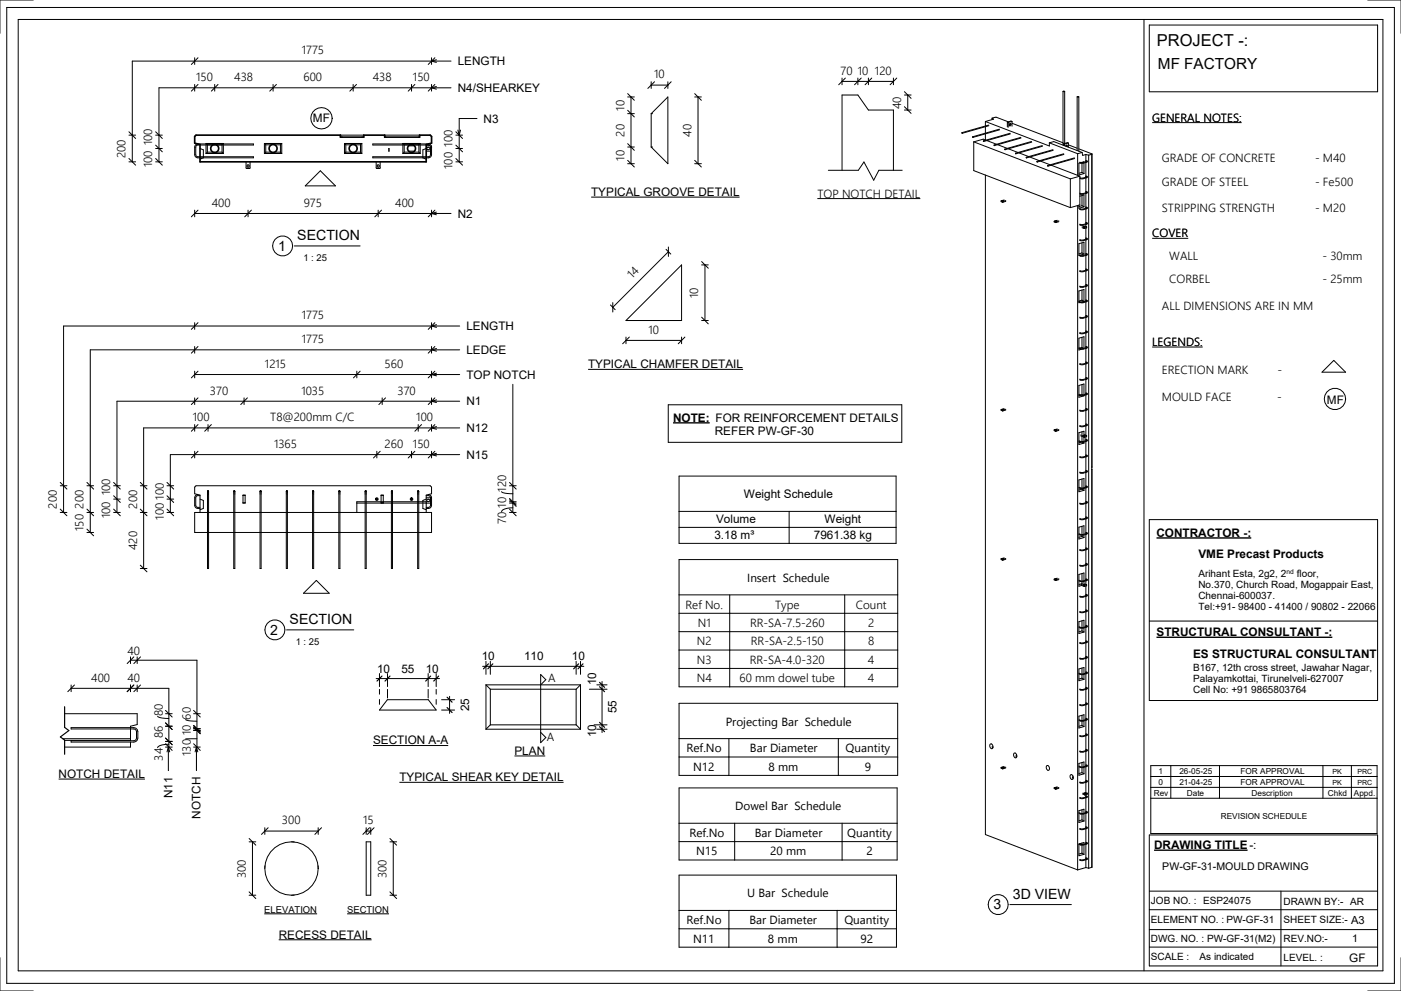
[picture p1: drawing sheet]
<svg xmlns="http://www.w3.org/2000/svg" width="420mm" height="297mm" viewBox="0 0 420 297" stroke-linecap="round" stroke-linejoin="round" font-family="sans-serif">
<g fill="none" stroke="#000" stroke-width=".3">
<path d="M2 2.2h416.1v292.6h-416.1zM5.5 5.8h409.2v285.3h-409.2zM10 0h-10v10M58.4 17.3v2M59.4 17.3l-2 2M129.4 17.3v2M130.4 17.3l-2 2M130.8 17.9l-1.5 .4 1.5 .4M135.2 18.3h-95.5v30.2M343 5.8v285.3M344.6 7.5h68.5v20h-68.5zM410.1 0h10v10"/>
<path d="M38.7 39.5l2 2M46.7 39.5l2 2M58.4 25.3v2M59.4 25.3l-2 2M64.4 25.3v2M65.4 25.3l-2 2M81.9 25.3v2M82.9 25.3l-2 2M105.9 25.3v2M106.9 25.3l-2 2M123.4 25.3v2M124.4 25.3l-2 2"/>
<path d="M129.4 25.3v2M130.4 25.3l-2 2M130.8 25.9l-1.5 .4 1.5 .4M135.2 26.3h-87.5v22.2M136.7 39.5l2 2M137.3 39l.4 1.5 .4-1.5M143 35.5h-5.3v13M188.2 34.1h2M188.2 33.1l2 2M188.2 28.1l2 2M188.2 29.1h2M189.2 29.1v20"/>
<path d="M195.3 24.5v2M195.3 34.1v10M195.3 34.1l5-5v20l-5-5M195.3 34.1h.4M195.3 25.5h5M196.3 24.5l-2.1 2M200.3 24.5v2M201.3 24.5l-2 2M208.3 29.1h2M208.3 28.1l2 2M209.3 29.1v20M252.5 23.4v2"/>
<path d="M252.5 24.4h15.4M253.5 23.4l-2 2M257.2 23.4v2M258.2 23.4l-2 2M260.4 23.4v2M261.4 23.4l-2 2M267.9 23.4v2M268.9 23.4l-2 2M271.2 28.5h2M271.2 33h2M271.2 27.5l2 2M271.2 32l2 2"/>
<path d="M272.2 28.5v4.5M295.5 36.4l19.1 7.4v-1M295.5 36.4v1.4M295.5 38v1.9M296.4 37.5l-7.9 2.3M296.5 37.7l-8 2.3M297.5 35.4l1.3-.2 3.5 1.3M297.5 35.4v.5M297.5 35.4l.4 .3-2.4 .7M299.7 38.7l-8 2.3M299.7 38.9l-8 2.3M302 36.7v1.4"/>
<path d="M302 36.7l.3 .1M302.1 36.6l-.1 .1M302.1 36.6l.3 .1M302.3 36.8v1.4M302.4 36.7l-.1 .1M302.8 37.1a.27 .27 0 0 1 .3 .1 .27 .27 0 0 1-.1 .4 .27 .27 0 0 1-.4-.1zM302.8 37l-.1 .6M302.9 40l-8 2.2M303.4 36.4v1.4M303.4 36.4l-1 .3M303.4 36.4l-1.3 .2M303.4 37l15.3 5.8"/>
<path d="M318.7 27.4v16.1M318.7 27.4h.5zM319.2 27.4v15.6M323 29v16.1M323 29h.5zM323.5 29v16.3M38.7 40.5h2M38.7 48.5h2M38.7 47.5l2 2M46.7 44.5h2M46.7 40.5h2M46.7 48.5h2"/>
<path d="M46.7 47.5l2 2M46.7 43.5l2 2M58.7 43.4l.6-.2h16.7v.3h-16.7l-.4 .2-.2 .4v2.4l.5 .5h16.8v.3h-16.9l-.6-.5-.1-.4v-2.3zM60 44.5l1 .4v2.4l-1 .4M61.8 43h5.2M61.8 43v3M61.8 46h5.2M61.8 43l.4 .4M62.2 43.4h1.7M62.2 43.4v2.2M62.2 45.6l-.4 .4M62.2 45.6h1.7"/>
<path d="M64.9 43.4h1.7M64.9 45.6h1.7M66.6 45.6l.4 .4M66.6 43.4v2.2M67 43v3M67 43l-.4 .4M73.8 48.5l.1 2h1l.1-2M79.3 43h5.2M79.3 46h5.2M79.3 43v3M79.3 43l.4 .4M79.7 43.4h1.7"/>
<path d="M79.7 45.6h1.7M79.7 43.4v2.2M79.7 45.6l-.4 .4M82.4 43.4h1.7M82.4 45.6h1.7M84.1 45.6l.4 .4M84.1 43.4v2.2M84.5 43v3M84.5 43l-.4 .4M96.1 51.2l4.5 4.5h-9.1zM102.1 40.5h7M102.1 41.1h.6"/>
<path d="M103.3 43h5.2M103.3 46h5.2M103.3 43v3M103.3 43l.4 .4M103.7 43.4h1.7M103.7 45.6h1.7M103.7 43.4v2.2M103.7 45.6l-.4 .4M106.4 43.4h1.7M106.4 45.6h1.7M108.1 45.6l.4 .4M108.1 43.4v2.2"/>
<path d="M108.4 41.1h.7M108.5 43v3M108.5 43l-.4 .4M112.8 48.5l.1 2h1l.1-2M115.3 40.5h10.5M115.3 41.1h.4M116.6 44.5v.8zM120.8 43h5.2M120.8 46h5.2M120.8 43v3M120.8 43l.4 .4M121.2 43.4h1.7"/>
<path d="M121.2 43.4v2.2M121.2 45.6l-.4 .4M121.2 45.6h1.7M122.5 45.3h1.8M122.5 43.7h1.8M123.9 43.4h1.7M123.9 45.6h1.7M125.4 41.1h.4M125.6 45.6l.4 .4M125.6 43.4v2.2M126 43v3M126 43l-.4 .4"/>
<path d="M127.8 44.5l-1 .4v2.4l1 .4M127.8 45.3h1.3M127.8 43.7h1.1M129.3 43.8l.1 2.8-.7 .7h-16.9v-.3h16.6l.5-.2 .2-.4v-2.5l-.5-.4h-16.8v-.3h16.6l.7 .2 .3 .7M136.7 44.5h2M136.7 40.5h2M136.7 43.5l2 2M136.7 47.5l2 2M136.7 48.5h2M177.2 59.1h44.6M188.2 44.1h2M188.2 48.1l2 2"/>
<path d="M188.2 49.1h2M188.2 43.1l2 2M195.3 44.1h.4M208.3 49.1h2M208.3 48.1l2 2M245.1 59.5h30.8M248.4 51.1h9l1.6-2.5 3 5.4 1.5-2.9h7M252.5 51.1v-22.6h4.7l3.2 4.5h7.5v18.1M292 42.5l28.9 11.1M292 42.5v8.6l28.9 11.1M295.5 40.1v1.9M295.5 52.5v197.7l27.6 10.6"/>
<path d="M295.6 42l-.8-.3-2.8 .8M295.9 42.1l2.9 1.2M299.1 43.4l2.9 1.1M301.1 59.9l-.9 .3M302.3 44.6l2.9 1.1M302.9 40.1l-8 2.3M305.6 45.8l2.9 1.1M306.1 41.2l-8 2.3M306.1 41.4l-8 2.3M308.8 47.1l2.9 1.1M309.3 42.4l-8 2.3M309.4 42.6l-8 2.3"/>
<path d="M312 48.3l2.9 1.1M312.5 43.6l-8 2.3M312.6 43.8l-8 2.3M314.6 42.8l8.5 3.3M314.6 42.8l1.4-.4 8.5 3.3M315.2 49.5l8.6 3.3M315.7 44.9l-8 2.3M315.8 45.1l-8 2.2M318.9 43.2v.4M318.9 43.2l.3 .1M318.9 46.1l-8 2.3M319 43.1l-.1 .1"/>
<path d="M319 43.1l.2 .1M319 46.3l-8 2.3M319.2 43.3v.4M319.2 43.2v.1M319.5 43.8l.4-.3 .1 .5M319.7 43.5v.4M320.3 42.9l-1.3 .2M320.3 42.9v1.2M320.3 42.9l-1.1 .3M320.3 43.4l2.7 1M320.9 53.6v8.6M322.2 47.3l-8 2.3"/>
<path d="M322.2 47.5l-8 2.3M323.1 46.1v6.5M323.5 44.6l3.9 1.5M323.8 48.8l-.3 .1v3.6l1.5-.5M323.8 58.8l1.2-.3v3.5M323.8 52.8v8.6l-2.9 .8M323.8 52.8l-2.9 .8M324.4 48.7v.1M324.4 49v2.7M324.4 58.6v3.1M324.4 51.7l.6 .3M324.4 51.7l-.9 .3"/>
<path d="M324.5 45.7l-1.4 .4M324.5 45.7l.1 .9 1-.3M325 48.7v-.2l-.9 .2M325 48.9v3.1M325.5 48.3l.3 .1M325.5 52.9l.3 .1M325.5 57.6l.3 .1M325.6 46.3v1.8l.5 .4-1.5 .5-.9-.2M325.6 48.7v4l.5 .4-1.5 .5-.8-.1M325.6 53.4v4l.5 .4-1.5 .5-.8-.2M325.6 58v4l.5 .4-1.5 .5-.9-.2M325.6 46.3l.8 .2"/>
<path d="M325.6 48.3v.2M325.6 53v.1M325.6 57.6v.2M325.8 48.4l-1.3 .4-.7-.2M325.8 53.1l-1.3 .3-.7-.1M325.8 57.7l-1.3 .4-.7-.2M325.8 48.4h.1M325.8 53h.1M325.8 57.7h.1M326.4 46.5v213.8M327.4 46.2v213.8M327.4 46.2l-1 .3"/>
<path d="M327.4 46.1v94.1M327.4 46.1v.1M58.4 63v2M59.4 63l-2 2M74.4 63v2M75.4 63l-2 2M113.4 63v2M114.4 63l-2 2M129.4 63v2M130.4 63l-2 2M130.8 63.6l-1.5 .4 1.5 .4M135.2 64h-76.8"/>
<path d="M199.7 74.8l1.4 1.4M200.4 75.5l-16.7 16.6M200.4 74v2.9M204.4 79.4v16.7h-16.7zM210.4 78.4l2 2M210.4 79.4h2M211.4 79.4v16.7M300.2 60.2v.3l.4 .1M300.2 60.2l.4 .2M300.5 60.2h.5zM300.6 60.4v.2M300.7 60.6h-.1"/>
<path d="M300.7 60.4h-.1M300.7 60.4v.2M301.6 60.4l-.9 .2M301.6 60.1l-.9 .3M316.1 66.3v.3l.4 .1M316.1 66.3l.4 .2M316.4 66.3h.5zM316.5 66.5v.2M316.6 66.7h-.1M316.6 66.5h-.1M316.6 66.5v.2M317 66l-.9 .3"/>
<path d="M317.5 66.5l-.9 .2M317.5 66.2l-.9 .3M323.1 61.6v199.2M323.5 61.5v.9l1.5-.4M324.4 72.8v3M324.4 61.7l.6 .3M324.4 61.7l-.9 .2M324.4 75.8l.6 .4M324.4 75.8l-.9 .3M324.4 68.3l.6 .2M324.4 68l.6 .2M324.8 67.9l.5 .1z"/>
<path d="M325 76.2v-3.6l-1.5 .5v3.5l.2-.1M325 76.2l-1.2 .3M325 68.2v.3M325 68.5h.1M325 68.2h.1M325.1 68.2v.3M325.2 67.8l.6 .2M325.2 67.9h.1M325.5 62.2l.3 .1M325.5 66.9l.3 .1M325.5 71.5l.3 .1M325.5 76.2l.3 .1"/>
<path d="M325.6 76l.4 .2-.1 .3-1.3 .3-.9-.1M325.6 62.6v4.1l.5 .4-1.5 .5-.9-.2M325.6 68.4v2.9l.5 .4-1.5 .5-.9-.2M325.6 62.2v.2M325.6 66.9v.2M325.6 67.3v.6M325.6 71.5v.2M325.6 72v4M325.6 76.2v.2M325.6 76.6v4.1M325.8 62.4l-1.3 .3-.7-.1M325.8 67l-1.3 .4-.7-.2"/>
<path d="M325.8 71.7l-1.3 .3-.7-.2M325.8 76.3l-1.3 .4-.8-.2M325.8 62.3h.1M325.8 67h.1M325.8 71.6h.1M325.8 76.3h.1M325.8 68v.3l-.7 .2M325.8 68l-.7 .2M58.4 96.7v2M59.4 96.7l-2 2M129.4 96.7v2M130.4 96.7l-2 2"/>
<path d="M130.9 97.3l-1.5 .4 1.5 .4M137.8 97.7h-118.7v55.9M183 91.4l.7 .7M183.7 90.7v2.8M183.7 92.1l.7 .7M210.4 96.1h2M210.4 95.1l2 2M324.4 87v3M324.4 90l.6 .3M324.4 90l-.9 .3M325 90.3v-3.5l-1.5 .4v3.6l.3-.1M325 90.3l-.8 .3"/>
<path d="M325.5 80.8l.3 .1M325.5 85.4l.3 .2M325.5 90.1l.3 .1M325.5 94.7l.3 .2M325.5 99.4l.3 .1M325.6 80.6l.4 .2-.1 .3-1.3 .4-.9-.2M325.6 85.3l.4 .2-.1 .3-1.3 .3-.9-.1M325.6 89.9l.4 .2-.1 .3-1.3 .4-1.1-.3M325.6 94.6l.4 .2-.1 .2-1.3 .4-.9-.1M325.6 99.2l.4 .2-.1 .3-1.3 .4-.9-.2M325.6 80.8v.2M325.6 81.2v4.1"/>
<path d="M325.6 85.5v.2M325.6 85.9v4M325.6 90.1v.2M325.6 90.5v4.1M325.6 94.8v.2M325.6 95.2v4M325.6 99.4v.2M325.6 99.8v4.1M325.8 81l-1.3 .3-.7-.2M325.8 85.6l-1.3 .3-.7-.1M325.8 80.9h.1M325.8 85.6h.1"/>
<path d="M325.9 85.6h-.1M325.9 90.2l-1.4 .4-1-.3M325.9 94.9l-1.4 .3-.7-.1M325.9 99.5l-1.4 .4-.7-.2M58.4 103.9v2M58.4 111.3v2M58.4 119.3v2M58.4 112.3h79.4M59.4 103.9l-2 2M59.4 119.3l-2 2M59.4 111.3l-2 2M73.2 119.3v2"/>
<path d="M74.2 119.3l-2 2M107 111.3v2M108 111.3l-2 2M114.6 119.3v2M115.6 119.3l-2 2M129.4 103.9v2M129.4 111.3v2M129.4 119.3v2M130.4 103.9l-2 2M130.4 119.3l-2 2M130.4 111.3l-2 2M130.9 104.5l-1.5 .4 1.5 .4"/>
<path d="M130.9 111.9l-1.5 .4 1.5 .4M130.9 119.9l-1.5 .4 1.5 .4M137.8 104.9h-110.7v54.7M153.8 115.2v38.4M176.3 110.7h46.5M187.7 102.1h16.7M187.7 101.1v2M188.7 101.1l-2 2M204.4 101.1v2M205.4 101.1l-2 2M323.5 118.2l.6 .2M323.8 118.5l-.3 .1"/>
<path d="M324.4 101.1v3.1M324.4 115.3v3M324.4 104.2l.5 .2M324.4 104.2l-.7 .2M324.4 118.3l.2 .1M324.4 118.3l-.3 .1M324.9 118.6l.1 .1M325 104.4v-3.4l-1.5 .4v3.5l.8-.2M325 118.3v-3.2l-1.5 .5v3.5l1.5-.4M325 118.5v.2M325.5 104l.3 .2M325.5 108.7l.3 .1"/>
<path d="M325.5 113.3l.3 .2M325.5 118l.3 .1M325.6 103.8l.4 .2-.1 .3-1.3 .4-1.1-.2M325.6 108.5l.4 .2-.1 .3-1.3 .4-.9-.2M325.6 109.1v4l.5 .4-1.5 .5-.9-.2M325.6 113.7v4.1l.5 .4-1.5 .5-1.1-.3M325.6 104.1v.1M325.6 104.5v4M325.6 108.7v.2M325.6 113.3v.2M325.6 118v.2M325.6 118.4v4.1"/>
<path d="M325.9 104.1l-1.4 .4-1-.2M325.9 108.8l-1.4 .4-.7-.2M325.9 113.4l-1.4 .4-.7-.1M325.9 118.1l-1.8 .3M399.9 108l3.6 3.6h-7.1zM58.4 127.3v2M58.4 135.3v2M59.4 127.3l-2 2M59.4 135.3l-2 2M62.4 127.3v2M63.4 127.3l-2 2M113 135.3v2"/>
<path d="M114 135.3l-2 2M123.4 135.3v2M124.4 135.3l-2 2M125.4 127.3v2M126.4 127.3l-2 2M129.4 127.3v2M129.4 135.3v2M130.4 127.3l-2 2M130.4 135.3l-2 2M130.9 127.9l-1.5 .4 1.5 .4M130.9 135.9l-1.5 .4 1.5 .4M137.8 120.3h-102.7v33.3"/>
<path d="M137.8 128.3h-94.7v42.1M137.8 136.3h-86.7v17.3M200.4 121.4h70v11.2h-70zM300.2 122.8v.2l.4 .2M300.2 122.8l.4 .1M300.2 122.7v.1M300.5 122.8h.5zM300.6 122.9v.3M300.7 122.9v.3M300.7 123.2h-.1M300.7 122.9h-.1M301.1 122.5l-.9 .2"/>
<path d="M301.6 122.9l-.9 .3M301.6 122.7l-.9 .2M316.1 128.9v.2l.4 .2M316.1 128.9l.4 .1M316.4 128.9h.5zM316.5 129v.3M316.6 129v.3M316.6 129.3h-.1M316.6 129h-.1M317 128.6l-.9 .3M317.5 129l-.9 .3M317.5 128.8l-.9 .2"/>
<path d="M324 130.7l1.1 .4M324 130.4l1 .4M324.1 132.6l-.6 .2M324.4 129.5v.8M324.4 130.8v1.6M324.6 132.6l.4 .2M324.8 130.5h.5zM325 130.4v-1.1l-1.5 .4v3.6l1.5-.5M325 132.5v.3M325 130.8v1.5M325 130.8h.1M325.1 130.8v.3"/>
<path d="M325.2 130.3l.6 .3M325.2 130.5h.1M325.5 127.3l.4 .1-1.4 .4-.7-.2M325.5 131.9l.4 .1-1.4 .4-1-.3M325.5 136.5l.4 .2-1.4 .3-.7-.1M325.5 122.6l.3 .1M325.6 136.4l.4 .2-.1 .3-1.3 .3-.9-.1M325.6 122.4l.4 .2-.1 .3-1.3 .4-.9-.2M325.6 131.7l.4 .2-.1 .3-1.3 .4-1.1-.3M325.6 122.6v.2M325.6 123v4.1M325.6 127.3v.2"/>
<path d="M325.6 127.7v2.8M325.6 130.9v.9M325.6 131.9v.2M325.6 132.3v4.1M325.6 136.6v.2M325.6 137v4M325.6 127.1l.4 .2-.1 .3-1.3 .3-.9-.1M325.8 130.6h.1M325.8 130.6v.3l-.7 .2M325.8 130.6l-.7 .2M325.9 122.7l-1.4 .4-.7-.2M18.1 145.6h2"/>
<path d="M18.1 153.6h2M18.1 144.6l2 2M18.1 152.6l2 2M26.1 159.6h2M26.1 145.6h2M26.1 153.6h2M26.1 152.6l2 2M26.1 144.6l2 2M26.1 158.6l2 2M34.1 145.6h2M34.1 153.6h2M34.1 152.6l2 2"/>
<path d="M34.1 144.6l2 2M34.1 148.6l2 2M34.1 149.6h2M42.1 145.6h2M42.1 153.6h2M42.1 144.6l2 2M42.1 152.6l2 2M50.1 145.6h2M50.1 153.6h2M50.1 149.6h2M50.1 152.6l2 2M50.1 144.6l2 2"/>
<path d="M50.1 148.6l2 2M58.4 153.6h71v6h-71zM59.3 148.3l-.6 .3-.3 .4v2.7l.5 .6 1.1 .1M60 148.6l-1 .1-.3 .5 .1 2.6 .4 .3h.8M60 149.6l1 .4v2.4l-1 .4M60 153.6v-5.2l-1.6-.4v-2l.4-.4h70.2l.4 .4v2l-1.6 .4v5.2M62.2 147.3v23.1h.3v-23.1M62.2 147.3h.1M62.3 147.2l-.1 .1M62.4 147.1v.1M62.4 147.1l-.1 .1M62.4 147.2h.1"/>
<path d="M62.5 147.2h.1M62.5 147.2v.1M62.5 147.3h.1M70.1 147.3v23.1h.3v-23.1M70.1 147.3h.1M70.2 147.2l-.1 .1M70.3 147.1v.1M70.3 147.1l-.1 .1M70.3 147.2h.1M70.4 147.2h.1M70.4 147.2v.1M70.4 147.3h.1"/>
<path d="M72.9 148.4h.6v2.4h-.6zM72.9 148.5h.6M72.9 150.7h.6M78 147.3v23.1h.3v-23.1M78 147.3h.1M78.1 147.2l-.1 .1M78.1 147.1l.1 .1M78.1 147.1v.1M78.2 147.2h.1M78.3 147.2v.1M78.3 147.3h.1M85.9 147.3h-.1"/>
<path d="M85.9 147.2v.1M85.9 147.2h.1M86 147.2h-.1M86 147.1v.1M86 147.2h.1M86.1 147.2h.1M86.1 147.2l.1 23.2h-.4v-23.1M93.7 147.3v23.1h.3v-23.1M93.7 147.3h.1M93.7 147.2v.1M93.8 147.2h-.1M93.8 147.2h.1"/>
<path d="M93.9 147.1l.1 .1M93.9 147.1l-.1 .1M94 147.2h.1M94 147.2v.1M94 147.3h.1M101.6 147.3v23.1h.3v-23.1M101.6 147.3h.1M101.6 147.2v.1M101.6 147.2h.1M101.8 147.1v.1M101.8 147.1l-.2 .1M101.8 147.2h.1"/>
<path d="M101.9 147.2h.1M101.9 147.2v.1M101.9 147.3h.1M107 150.8h22.1M109.5 147.3v23.1h.3v-23.1M109.5 147.3h.1M109.5 147.2v.1M109.5 147.2h.1M109.6 147.2h-.1M109.6 147.2h.1M109.6 147.1l.1 .1M109.6 147.1v.1"/>
<path d="M109.7 147.2l.1 .1M109.8 147.3h.1M114.3 150.8v-2.4h.6v2.4M114.3 148.5h.6M114.3 150.7h.6M117.4 147.3v23.1h.3v-23.1M117.4 147.3h.1M117.4 147.2v.1M117.4 147.2h.1M117.5 147.2h-.1M117.5 147.1l.1 .1M117.5 147.1v.1"/>
<path d="M117.6 147.2l.1 .1M117.7 147.3h.1M125.2 147.3v23.1h.4v-23.1M125.2 147.3h.1M125.3 147.2l-.1 .1M125.3 147.2h.1M125.4 147.2h-.1M125.4 147.1v.1M125.4 147.2l.1 .1M125.5 147.3h.1M127.8 148.6l1 .1 .3 .5M127.8 149.6l-1 .4v2.4l1 .4"/>
<path d="M127.8 150.4h-20.8v3.2M127.8 149.2h1.3M128.4 148.3l.7 .3 .3 .4v2.7l-.5 .6-1.1 .1M129.1 149.2l-.1 2.6-.4 .3h-.8M150.4 147.4l1 .4 2.4 .2M152.8 150.4h2M152.8 145.6h2M152.8 153.6h2M152.8 150.8h2M152.8 149.4l2 2M152.8 144.6l2 2M152.8 149.8l2 2"/>
<path d="M152.8 152.6l2 2M153.8 152.2l-1.7 .2a1.8 1.8 0 0 0-1.7 1M324.4 143.6v2.7M324.4 146.5v.2M324.4 157.8v2.5M324.4 146.7l.6 .3M324.4 146.7l-.9 .2M325 146.2v-2.7l-1.5 .4v3.5l1.5-.4M325 146.4v.6M325.5 141.2l.4 .1-1.4 .4-.7-.2M325.5 145.8l.4 .2-1.4 .3-1-.2M325.5 150.5l.4 .1-1.4 .4-.7-.2"/>
<path d="M325.5 155.1l.4 .1-1.4 .4-.7-.1M325.5 159.8l.4 .1-1.4 .4-1-.3M325.6 145.6l.4 .3-.1 .2-1.3 .4-1.1-.2M325.6 141l.4 .2-.1 .3-1.3 .4-.9-.2M325.6 150.3l.4 .2-.1 .3-1.3 .4-.9-.2M325.6 150.9v4l.5 .4-1.5 .5-.9-.2M325.6 155.6v4l.5 .4-1.5 .5-1.1-.3M325.6 141.2v.2M325.6 141.6v4.1M325.6 145.9v.2M325.6 146.3v4M325.6 150.5v.2"/>
<path d="M325.6 155.2v.1M325.6 159.8v.2M327.4 140.7v119.3M344.6 155.8h68.5v54.2h-68.5zM42.1 170.4h2M42.1 169.4l2 2M91 177.9l3.9-3.9 3.8 3.9zM300.2 167.5v.3l.4 .1M300.2 167.5l.4 .2M300.5 167.5h.5zM300.6 167.7v.2M300.7 167.7v.2"/>
<path d="M300.7 167.9h-.1M300.7 167.7h-.1M301.1 167.2l-.9 .3M301.6 167.7l-.9 .2M301.6 167.4l-.9 .3M316.1 173.6v.3l.4 .1M316.1 173.6l.4 .2M316.4 173.6h.5zM316.5 173.8v.2M316.6 173.8v.2M316.6 174h-.1M316.6 173.8h-.1"/>
<path d="M317 173.3l-.9 .3M317.5 173.8l-.9 .2M317.5 173.5l-.9 .3M324.1 175.2l.9 .3M324.4 160.5v.3M324.4 172v2.2M324.4 174.4v.6M324.4 160.8l.6 .4M324.4 160.8l-.9 .3M324.4 175h.1M324.4 175l-.9 .2M324.4 175.6l.6 .2"/>
<path d="M324.8 175.2l.5 .1zM325 160.2v-2.6l-1.5 .4v3.6l1.5-.4M325 174.1v-2.3l-1.5 .4v3.6l.9-.3M325 160.4v.8M325 174.3v.8M325 175.5v.3M325 175.8h.1M325 175.5h.1M325.1 175.5v.3M325.2 175.1l.6 .2M325.5 164.4l.4 .1-1.4 .4-.7-.1M325.5 169.1l.4 .1-1.4 .4-.7-.2"/>
<path d="M325.5 173.7l.4 .1-1.4 .4-1-.3M325.5 178.4l.4 .1-1.4 .4-.7-.2M325.6 160.2v4l.5 .4-1.5 .5-.9-.2M325.6 164.8v4.1l.5 .4-1.5 .5-.9-.2M325.6 169.5v4l.5 .4-1.5 .5-1.1-.2M325.6 175.7v2.5l.5 .3-1.5 .5-.9-.1M325.6 178.8v4l.5 .4-1.5 .5-.9-.2M325.6 164.4v.2M325.6 169.1v.2M325.6 173.7v.2M325.6 174.1v1.1M325.6 178.4v.2"/>
<path d="M325.8 175.3v.3l-.7 .2M325.8 175.3l-.7 .2M39.1 197.9h19.9v26.1M39.1 196.9v2M40.1 196.9l-2 2M41.1 196.9v2M42.1 196.9l-2 2M324.4 186.1v2M324.4 188.3v.8M324.4 189.1l.6 .4M324.4 189.1l-.9 .3M325 188v-2.1l-1.5 .5v3.5l1.5-.4"/>
<path d="M325 188.2v1.3M325.5 183l.4 .1-1.4 .4-.7-.2M325.5 187.7l.4 .1-1.4 .3-1-.2M325.5 192.3l.3 .1M325.5 196.9l.3 .2M325.6 183.4v4.1l.5 .3-1.5 .5-1.1-.2M325.6 188.1v4l.5 .4-1.5 .5-.9-.2M325.6 192.7v4.1l.5 .3-1.5 .5-.9-.1M325.6 197.4v4l.5 .4-1.5 .5-1.1-.3M325.6 183v.2M325.6 187.7v.2M325.6 192.3v.2"/>
<path d="M325.6 197v.2M325.8 192.5l-1.3 .3-.7-.2M325.8 197.1l-1.3 .3-.7-.1M325.8 192.4h.1M325.8 197.1h.1M344.6 186.2h68.5M19.4 214h21.7v3.2l-2 .5v4.4M21.3 218.1h18.8l.6 .2 .5 .4 .1 2.6-.1 .6-.5 .4-.6 .2h-18.8v-.4h18.8l.7-.4 .1-.4-.1-2.4-.7-.4h-18.8zM21.3 206.4h29.3v17.6M21.3 205.4v2M22.3 205.4l-2 2M39.1 205.4v2"/>
<path d="M40.1 205.4l-2 2M41.1 205.4v2M42.1 205.4l-2 2M47.2 214.7a2.97 2.97 0 0 0 2.4 .7h1M49.6 214h2M49.6 213l2 2M49.6 217.7h2M49.6 216.7l2 2M55.7 215.7l1.4 .4 1.9 .1M58 213l2 2M58 218.5h2M58 217.5l2 2"/>
<path d="M58 219h2M58 218l2 2M58 214h2M113.8 206.7v1.4M113.8 209.7v1.5M116.1 209.8h12.3l2.4 3.1h-17zM116.2 206.7v2.6M128.4 206.7v2.6M130.8 206.7v1.4M130.8 209.7v1.5M145.7 205.3h28.4M145.7 218.6h28.4"/>
<path d="M145.7 205.3v13.3M145.7 205.3l1.3 1.3M147 206.6h25.7M147 217.3h25.7M147 206.6v10.7M147 217.3l-1.3 1.3M162.1 205.3l1.6-1.5-1.6-1.6v20.5l1.6-1.6-1.6-1.5M172.7 206.6v10.7M172.7 217.3l1.4 1.3M174.1 205.3v13.3M174.1 205.3l-1.4 1.3M324.4 200.3v1.8"/>
<path d="M324.4 202.3v1M324.4 214.4v1.6M324.4 216.2v1.3M324.4 203.3l.6 .4M324.4 203.3l-.9 .3M324.4 217.5l.6 .3M324.4 217.5l-.9 .2M325 202v-1.9l-1.5 .4v3.6l1.5-.4M325 215.9v-1.6l-1.5 .4v3.5l1.5-.4M325 202.2v1.5M325 216.1v1.7M325.5 201.6l.3 .1"/>
<path d="M325.5 206.2l.3 .2M325.5 210.9l.3 .1M325.5 215.5l.3 .1M325.6 202v4l.5 .4-1.5 .5-.9-.2M325.6 206.7v4l.5 .4-1.5 .5-.9-.2M325.6 211.3v4l.5 .4-1.5 .5-1.1-.2M325.6 215.9v4.1l.5 .4-1.5 .5-.9-.2M325.6 201.6v.2M325.6 206.3v.1M325.6 210.9v.2M325.6 215.6v.1M325.8 201.7l-1.3 .4-1-.3"/>
<path d="M325.8 206.4l-1.3 .3-.7-.1M325.8 211l-1.3 .4-.7-.2M325.8 215.7l-1.3 .3-1-.2M325.8 201.7h.1M325.8 206.4h.1M325.8 211h.1M325.8 215.6h.1M17.6 233.6h25.9M18.8 221.5h20.3M19.4 222h19.7M39.1 222.5v1.5h-19.7M49.6 224h2"/>
<path d="M49.6 223l2 2M49.6 222.3h2M49.6 221.3l2 2M50.5 223.9v7.1M50.5 223.9l-.4 1.5M50.5 223.9l.4 1.5M50.6 223.1a4.1 4.1 0 0 0-3.4 1.1M58 224h2M58 223l2 2M58.9 223.9v7.1M58.9 223.9l-.4 1.5M58.9 223.9l.4 1.5"/>
<path d="M59 221.5h-3.3M296.9 223.1a.7 .7 0 0 1 .8 .5 .7 .7 0 0 1-.4 .8 .98 .98 0 0 1-.4-1.3zM297.5 223.8l.2 .1M297.5 224.1h.2M300.2 230.1v.2l.4 .2M300.2 230.1l.4 .1M300.5 230.1h.5zM300.6 230.2v.3M300.7 230.2v.3M300.7 230.5h-.1M300.7 230.2h-.1M301.1 229.8l-.9 .3"/>
<path d="M301.6 230.2l-.9 .3M301.6 230l-.9 .2M304 225.8a.7 .7 0 0 1 .8 .5 .7 .7 0 0 1-.4 .9 .98 .98 0 0 1-.4-1.4zM304.6 226.6l.3 .1M304.6 226.8l.3 .1M304.8 226.2v.2M313.8 229.6a.7 .7 0 0 1 .8 .5 .7 .7 0 0 1-.4 .8 .98 .98 0 0 1-.4-1.3zM316.1 236.2v.2l.4 .2M316.1 236.2l.4 .1M316.4 236.2l.5-.1zM316.5 236.3v.3M316.6 236.3v.3"/>
<path d="M316.6 236.6h-.1M316.6 236.3h-.1M317 235.9l-.9 .3M317.5 236.3l-.9 .3M317.5 236.1l-.9 .2M321 232.3a.7 .7 0 0 1 .8 .5 .7 .7 0 0 1-.5 .9 .98 .98 0 0 1-.3-1.4zM321.5 233.1l.3 .1M321.6 233.3l.2 .1M321.7 232.6v.5M324.4 228.6v1.4M324.4 230.2v1.4M324.4 231.6l.6 .4"/>
<path d="M324.4 231.6l-.9 .3M324.6 238.1l.6 .2M324.6 237.8l.6 .2M325 229.8v-1.4l-1.5 .5v3.5l1.5-.4M325 230v2M325 237.7l.5 .1zM325.1 237.8h.1M325.2 238v.3M325.2 238.3h.1M325.2 238h.1M325.3 238v.3M325.4 237.6l.6 .2"/>
<path d="M325.5 220.2l.3 .1M325.5 224.8l.3 .1M325.5 229.5l.3 .1M325.5 234.1l.3 .1M325.5 238.8l.3 .1M325.6 220.6v4l.5 .4-1.5 .5-.9-.2M325.6 225.2v4.1l.5 .4-1.5 .4-1.1-.2M325.6 229.9v4l.5 .4-1.5 .5-.9-.2M325.6 238.2v.4l.4 .2-.1 .3-1.3 .3-.9-.1M325.6 239.2v4l.5 .4-1.5 .5-1.1-.3M325.6 220.2v.2M325.6 224.8v.2"/>
<path d="M325.6 229.5v.2M325.6 234.1v.2M325.6 234.5v3.1M325.6 238.8v.2M325.8 220.3l-1.3 .4-.7-.2M325.8 225l-1.3 .3-.8-.2M325.8 229.6l-1.3 .4-1-.3M325.8 234.3l-1.3 .3-.7-.2M325.8 238.9l-1.3 .3-.7-.1M325.8 220.3h.1M325.8 224.9h.1M325.8 229.6h.1"/>
<path d="M325.8 234.2h.1M325.8 238.9h.1M326 237.8v.3l-.7 .2M326 237.8l-.7 .2M79.4 259.6v.8M87.4 252.4h.8M95.4 259.6v.8M109.8 252.4h1.4v16h-1.4zM324.4 242.8v1.1M324.4 244.1v1.7M324.4 252.7v.5M324.4 253.4v2.4"/>
<path d="M324.4 245.8l.6 .3M324.4 245.8l-.9 .3M324.4 255.8l.6 .3M324.4 255.8l-.9 .2M325 243.8v-1.2l-1.5 .4v3.6l1.5-.5M325 253.1v-.5l-1.5 .4v3.6l1.5-.5M325 244v2.1M325 253.3v2.8M325.5 243.4l.3 .1M325.5 248l.3 .2M325.5 252.7l.3 .1M325.5 257.3l.3 .2"/>
<path d="M325.6 252.5l.4 .2-.1 .3-1.3 .4-1.1-.3M325.6 257.1l.4 .2-.1 .3-1.3 .4-.9-.2M325.6 243.8v4.1l.5 .3-1.5 .5-.9-.1M325.6 243.4v.2M325.6 248.1v.2M325.6 248.5v4M325.6 252.7v.2M325.6 253.1v4.1M325.6 257.4v.1M325.6 257.8v2.3M325.8 243.6l-1.3 .3-1-.3M325.8 248.2l-1.3 .3-.7-.1"/>
<path d="M325.8 252.8l-1.3 .4-.9-.2M325.8 257.5l-1.3 .3-.7-.1M325.8 243.5h.1M325.8 248.2h.1M325.8 252.8h.1M325.8 257.5h.1M325.9 257.4l-.1 .1M344.6 250.3h68.5v39.3h-68.5zM87.4 268.4h.8M325.6 260.1l-2.5 .7M325.6 260.1l.8 .2M327.4 260l-1 .3"/>
<path d="M344.6 272.7h68.5M344.6 267.2h68.5M344.6 278.7h68.5M384.1 267.2v22.4M0 287.1v10h10M344.6 283.9h68.5M420.1 287.1v10h-10"/>
<circle cx="96.4" cy="35.5" r="3.2"/>
<circle cx="288.5" cy="39.9" r=".08"/>
<circle cx="74.4" cy="49.8" r=".37"/>
<circle cx="113.5" cy="49.8" r=".37"/>
<circle cx="128.4" cy="44.5" r=".41"/>
<circle cx="291.7" cy="41.1" r=".08"/>
<circle cx="294.9" cy="42.3" r=".08"/>
<circle cx="298.1" cy="43.5" r=".08"/>
<circle cx="301.3" cy="44.8" r=".08"/>
<circle cx="304.5" cy="46" r=".08"/>
<circle cx="307.7" cy="47.2" r=".08"/>
<circle cx="311" cy="48.5" r=".08"/>
<circle cx="314.2" cy="49.7" r=".08"/>
<circle cx="400.3" cy="119.6" r="3.2"/>
<circle cx="113" cy="149.6" r=".4"/>
<circle cx="123.4" cy="149.6" r=".4"/>
<circle cx="128.4" cy="150" r=".41"/>
<circle cx="87.4" cy="260.4" r="8"/>
</g>
<g fill="none" stroke="#000" stroke-width=".5">
<path d="M58.4 40.9l.4-.4h43.3v.6h7v-.6h6.2v.6h10.5v-.6h3.2l.4 .4v2l-1.6 .4v5.2h-67.8v-5.2l-1.6-.4z"/>
<circle cx="64.4" cy="44.5" r="1.2"/>
<circle cx="81.9" cy="44.5" r="1.2"/>
<circle cx="105.9" cy="44.5" r="1.2"/>
<circle cx="123.4" cy="44.5" r="1.2"/>
</g>
<g fill="#000">
<circle cx="113" cy="149.6" r=".4"/>
<circle cx="123.4" cy="149.6" r=".4"/>
</g>
<path d="M19.4 211.9v6.2l1.2 .9-2.5 1.9 1.3 1v4.2" fill="none" stroke="#000" stroke-width=".35"/>
<g fill="#fff">
<path d="M346.9 9.5h27.5v5.4h-27.5z"/>
<path d="M405.1 273.8h4.1v3.9h-4.1z"/>
<path d="M346.8 187.4h51.8v4.1h-51.8z"/>
<path d="M357.7 193.9h54.2v4.1h-54.2z"/>
<path d="M346 251.2h27.6v4.2h-27.6z"/>
<path d="M373.6 251.2h1v4.2h-1z"/>
<path d="M374.6 251.2h2.2v4.2h-2.2z"/>
<path d="M346.8 157.6h27.9v4.1h-27.9z"/>
<path d="M359.3 164.1h37.3v4.1h-37.3z"/>
<path d="M359.7 285.1h16.3v3.3h-16.3z"/>
<path d="M405.5 279.4h1.7v3.7h-1.7z"/>
<path d="M367.7 274.1h14.3v3.3h-14.3z"/>
<path d="M347.2 16.6h29.6v5.1h-29.6z"/>
<path d="M348.5 258h44.2v3.6h-44.2z"/>
<path d="M361.9 279.8h20.4v3.3h-20.4z"/>
<path d="M404.8 268.8h4.1v3.3h-4.1z"/>
<path d="M360.7 268.5h14.3v3.3h-14.3z"/>
</g>
<path d="M201.8 126.8h11M346.8 161.3h28.4M346.8 191h52.7M346 254.9h28.1" fill="none" stroke="#000" stroke-width=".41"/>
<g fill="none" stroke="#000" stroke-width=".3">
<path d="M345.5 36.8h26.8M88.2 73.7h19.8M345.5 71.4h10.8M345.5 104h15.1M203.6 142.7h65.1v20.2h-65.1zM203.6 158.1h65.1M203.6 153.3h65.1M236.6 153.3v9.6M203.6 167.8h65.6v38.1h-65.6zM203.6 178.3h65.6M218.8 178.3v27.6M253.3 178.3v27.6"/>
<path d="M85.9 188.8h20.2M144.7 199.8h30.4M145.7 198.3v3.9M147 198.3v3.9M172.7 198.3v3.9M174.1 198.3v3.9M203.6 194.9h65.6M203.6 189.4h65.6M203.6 183.9h65.6M112.8 203.4h19M113.8 201.9v3.9M116.2 201.9v3.9"/>
<path d="M128.4 201.9v3.9M130.8 201.9v3.9M132.4 212.9h3.9M132.4 209.8h3.9M134.8 208.8v5.1M176.7 206.6h5.3M178.1 217.3h3.9M179 218.6h3M179 205.3h3M180.5 204.3v15.3M203.6 200.4h65.6M203.6 210.8h65.6v21.7h-65.6z"/>
<path d="M111.8 223.5h22.6M119.8 234.5h49.2M154.3 226.6h9.2M203.6 236.2h65.4v21.6h-65.4zM203.6 226.9h65.6M203.6 221.4h65.6M218.6 221.4v11.1M251.4 221.4v11.1M345 229.5h67.9v20.4h-67.9zM345 232.8h67.9M345 236h67.9M345 239.3h67.9"/>
<path d="M351.1 229.5v9.8M365.7 229.5v9.8M396.7 229.5v9.8M405.2 229.5v9.8M74.7 251.4l2 2M74.7 252.4h2M75.7 252.4v16M79.4 249.1h16M79.4 248.1v2M80.4 248.1l-2 2M95.4 248.1v2M96.4 248.1l-2 2"/>
<path d="M109.8 249.1h1.4M109.8 248.1v2M110.8 248.1l-2 2M111.2 248.1v2M112.2 248.1l-2 2M116.9 252.4h2M116.9 251.4l2 2M117.9 252.4v16M203.6 252.3h65.4M203.6 246.8h65.4M220.3 246.8v11M252.5 246.8v11"/>
<path d="M74.7 267.4l2 2M74.7 268.4h2M79.2 274h15.9M104.1 274h12.5M116.9 268.4h2M116.9 267.4l2 2M203.6 262.4h65.2v21.6h-65.2zM203.6 278.4h65.2M203.6 272.9h65.2M218.6 272.9v11.1M251 272.9v11.1M302.8 271.2h18.4"/>
<path d="M83.6 281.7h27.8"/>
<circle cx="84.7" cy="73.7" r="3"/>
<circle cx="82.4" cy="188.8" r="3"/>
<circle cx="299.3" cy="271.2" r="3"/>
</g>
<g fill="none" stroke="#000" stroke-width=".35">
<path d="M146.5 199l-1.5 1.5M147.8 199l-1.5 1.5M173.5 199l-1.5 1.5M174.8 199l-1.5 1.5M114.5 202.7l-1.5 1.5M116.9 202.7l-1.5 1.5M129.1 202.7l-1.5 1.5M131.5 202.7l-1.5 1.5M134.1 212.1l1.5 1.5M134.1 209l1.5 1.5M179.8 217.9l1.5 1.5M179.8 216.6l1.5 1.5"/>
<path d="M179.8 205.9l1.5 1.5M179.8 204.6l1.5 1.5"/>
</g>
<text font-size="4.9" x="346.9" y="13.9">PROJECT -:</text>
<text font-size="4.6" x="347.2" y="20.7">MF FACTORY</text>
<g font-size="4.2">
<text x="83.4" y="75.2">1</text>
<text x="89.1" y="72">SECTION</text>
<text x="81" y="190.3">2</text>
<text x="86.8" y="187.1">SECTION</text>
<text x="303.7" y="269.5">3D VIEW</text>
<text x="297.9" y="272.7">3</text>
</g>
<g font-size="3.5">
<text x="90.5" y="16.3">1775</text>
<text x="137.2" y="19.6">LENGTH</text>
<text x="196.1" y="23.5">10</text>
<text x="252" y="22.4">70</text>
<text x="257.2" y="22.4">10</text>
<text x="262.3" y="22.4">120</text>
<text x="58.8" y="24.3">150</text>
<text x="70.2" y="24.3">438</text>
<text x="91" y="24.3">600</text>
<text x="111.8" y="24.3">438</text>
<text x="123.8" y="24.3">150</text>
<text x="137.2" y="27.6">N4/SHEARKEY</text>
<text x="187.2" y="33.2" transform="rotate(-90 187.2 33.2)">10</text>
<text x="270.2" y="32.7" transform="rotate(-90 270.2 32.7)">40</text>
<text x="93.8" y="36.7">MF</text>
<text x="145" y="36.8">N3</text>
<text x="187.2" y="41" transform="rotate(-90 187.2 41)">20</text>
<text x="207.3" y="41" transform="rotate(-90 207.3 41)">40</text>
<text x="345.5" y="36.4">GENERAL NOTES:</text>
<text x="37.7" y="47.4" transform="rotate(-90 37.7 47.4)">200</text>
<text x="45.7" y="43.6" transform="rotate(-90 45.7 43.6)">100</text>
<text x="135.7" y="44" transform="rotate(-90 135.7 44)">100</text>
<text x="45.7" y="50.2" transform="rotate(-90 45.7 50.2)">100</text>
<text x="135.7" y="50.7" transform="rotate(-90 135.7 50.7)">100</text>
<text x="187.2" y="48.2" transform="rotate(-90 187.2 48.2)">10</text>
<text x="348.4" y="48.6">GRADE OF CONCRETE</text>
<text x="394.3" y="48.6">- M40</text>
<text x="177.2" y="58.7">TYPICAL GROOVE DETAIL</text>
<text x="245.1" y="59.2">TOP NOTCH DETAIL</text>
<text x="348.4" y="55.8">GRADE OF STEEL</text>
<text x="394.3" y="55.8">- Fe500</text>
<text x="63.5" y="62">400</text>
<text x="91.1" y="62">975</text>
<text x="118.5" y="62">400</text>
<text x="137.2" y="65.2">N2</text>
<text x="348.4" y="63.6">STRIPPING STRENGTH</text>
<text x="394.3" y="63.6">- M20</text>
<text x="345.5" y="71.1">COVER</text>
<text x="189.5" y="83.6" transform="rotate(-45 189.5 83.6)">14</text>
<text x="350.6" y="78.1">WALL</text>
<text x="396.5" y="78.1">- 30mm</text>
<text x="209.4" y="89.4" transform="rotate(-90 209.4 89.4)">10</text>
<text x="350.6" y="84.8">CORBEL</text>
<text x="396.5" y="84.8">- 25mm</text>
<text x="90.5" y="95.7">1775</text>
<text x="348.4" y="92.9">ALL DIMENSIONS ARE IN MM</text>
<text x="139.8" y="99">LENGTH</text>
<text x="194.4" y="100.1">10</text>
<text x="90.5" y="102.9">1775</text>
<text x="139.8" y="106.1">LEDGE</text>
<text x="345.5" y="103.7">LEGENDS:</text>
<text x="79.4" y="110.3">1215</text>
<text x="115.3" y="110.3">560</text>
<text x="139.8" y="113.5">TOP NOTCH</text>
<text x="176.3" y="110.4">TYPICAL CHAMFER DETAIL</text>
<text x="348.4" y="112">ERECTION MARK</text>
<text x="383" y="112">-</text>
<text x="63" y="118.3">370</text>
<text x="90.4" y="118.3">1035</text>
<text x="119.2" y="118.3">370</text>
<text x="139.8" y="121.5">N1</text>
<text x="348.4" y="120.3">MOULD FACE</text>
<text x="382.9" y="120.3">-</text>
<text x="397.9" y="121">MF</text>
<text x="57.8" y="126.3">100</text>
<text x="81.1" y="126.3">T8@200mm C/C</text>
<text x="124.8" y="126.3">100</text>
<text x="139.8" y="129.5">N12</text>
<text x="201.8" y="126.4">NOTE: FOR REINFORCEMENT DETAILS</text>
<text x="214.3" y="130.4">REFER PW-GF-30</text>
<text x="82.2" y="134.3">1365</text>
<text x="115.3" y="134.3">260</text>
<text x="123.8" y="134.3">150</text>
<text x="139.8" y="137.5">N15</text>
<text x="33.1" y="148.5" transform="rotate(-90 33.1 148.5)">100</text>
<text x="49.1" y="149.8" transform="rotate(-90 49.1 149.8)">100</text>
<text x="151.8" y="147.4" transform="rotate(-90 151.8 147.4)">120</text>
<text x="223.1" y="149.2">Weight Schedule</text>
<text x="17.1" y="152.5" transform="rotate(-90 17.1 152.5)">200</text>
<text x="25.1" y="152.5" transform="rotate(-90 25.1 152.5)">200</text>
<text x="33.1" y="155.4" transform="rotate(-90 33.1 155.4)">100</text>
<text x="41.1" y="152.5" transform="rotate(-90 41.1 152.5)">200</text>
<text x="49.1" y="155.8" transform="rotate(-90 49.1 155.8)">100</text>
<text x="151.8" y="152.2" transform="rotate(-90 151.8 152.2)">10</text>
<text x="25.1" y="159.2" transform="rotate(-90 25.1 159.2)">150</text>
<text x="151.8" y="157.1" transform="rotate(-90 151.8 157.1)">70</text>
<text x="214.2" y="161.7">3.18 m³</text>
<text x="214.7" y="156.9">Volume</text>
<text x="244" y="161.7">7961.38 kg</text>
<text x="247.2" y="156.9">Weight</text>
<text x="346.8" y="160.9">CONTRACTOR -:</text>
<text x="41.1" y="164.9" transform="rotate(-90 41.1 164.9)">420</text>
<text x="359.3" y="167.3">VME Precast Products</text>
<text x="224" y="174.4">Insert Schedule</text>
<text x="205.5" y="182.5">Ref No.</text>
<text x="232.4" y="182.5">Type</text>
<text x="256.6" y="182.5">Count</text>
<text x="209.2" y="188">N1</text>
<text x="224.9" y="188">RR-SA-7.5-260</text>
<text x="260.3" y="188">2</text>
<text x="346.8" y="190.7">STRUCTURAL CONSULTANT -:</text>
<text x="38.2" y="196.3">40</text>
<text x="209" y="193.5">N2</text>
<text x="225.1" y="193.5">RR-SA-2.5-150</text>
<text x="260.3" y="193.5">8</text>
<text x="357.7" y="197.1">ES STRUCTURAL CONSULTANT</text>
<text x="113.1" y="201.7">10</text>
<text x="120.4" y="201.7">55</text>
<text x="127.7" y="201.7">10</text>
<text x="144.4" y="198">10</text>
<text x="157.1" y="198">110</text>
<text x="171.5" y="198">10</text>
<text x="209" y="199">N3</text>
<text x="224.8" y="199">RR-SA-4.0-320</text>
<text x="260.2" y="199">4</text>
<text x="27.4" y="204.5">400</text>
<text x="38.2" y="204.5">40</text>
<text x="164.3" y="204.5">A</text>
<text x="178.8" y="205.4" transform="rotate(-90 178.8 205.4)">10</text>
<text x="208.9" y="204.5">N4</text>
<text x="221.8" y="204.5">60 mm dowel tube</text>
<text x="260.2" y="204.5">4</text>
<text x="48.8" y="214.7" transform="rotate(-90 48.8 214.7)">80</text>
<text x="57.2" y="215.7" transform="rotate(-90 57.2 215.7)">60</text>
<text x="140.6" y="213.2" transform="rotate(-90 140.6 213.2)">25</text>
<text x="184.9" y="213.9" transform="rotate(-90 184.9 213.9)">55</text>
<text x="48.8" y="221.3" transform="rotate(-90 48.8 221.3)">86</text>
<text x="57.2" y="220.3" transform="rotate(-90 57.2 220.3)">10</text>
<text x="178.8" y="221.1" transform="rotate(-90 178.8 221.1)">10</text>
<text x="217.6" y="217.5">Projecting Bar Schedule</text>
<text x="57.2" y="226.7" transform="rotate(-90 57.2 226.7)">130</text>
<text x="111.8" y="223.1">SECTION A-A</text>
<text x="154.3" y="226.3">PLAN</text>
<text x="163.9" y="222.2">A</text>
<text x="205.8" y="225.6">Ref.No</text>
<text x="224.9" y="225.6">Bar Diameter</text>
<text x="253.6" y="225.6">Quantity</text>
<text x="17.6" y="233.2">NOTCH DETAIL</text>
<text x="48.8" y="228" transform="rotate(-90 48.8 228)">34</text>
<text x="207.8" y="231.1">N12</text>
<text x="230.5" y="231.1">8 mm</text>
<text x="259.3" y="231.1">9</text>
<text x="51.7" y="239.4" transform="rotate(-90 51.7 239.4)">N11</text>
<text x="119.8" y="234.2">TYPICAL SHEAR KEY DETAIL</text>
<text x="60.2" y="245.5" transform="rotate(-90 60.2 245.5)">NOTCH</text>
<text x="220.4" y="242.9">Dowel Bar Schedule</text>
<text x="84.5" y="247.2">300</text>
<text x="108.9" y="247.2">15</text>
<text x="206.7" y="250.9">Ref.No</text>
<text x="226.3" y="250.9">Bar Diameter</text>
<text x="254" y="250.9">Quantity</text>
<text x="208.7" y="256.5">N15</text>
<text x="230.9" y="256.5">20 mm</text>
<text x="259.8" y="256.5">2</text>
<text x="346" y="254.5">DRAWING TITLE</text>
<text x="374.6" y="254.5">-:</text>
<text x="73.7" y="263.2" transform="rotate(-90 73.7 263.2)">300</text>
<text x="115.9" y="263.2" transform="rotate(-90 115.9 263.2)">300</text>
<text x="224" y="269">U Bar Schedule</text>
<text x="83.6" y="281.4">RECESS DETAIL</text>
<text x="205.8" y="277.1">Ref.No</text>
<text x="224.7" y="277.1">Bar Diameter</text>
<text x="253.2" y="277.1">Quantity</text>
<text x="207.8" y="282.6">N11</text>
<text x="230.3" y="282.6">8 mm</text>
<text x="258" y="282.6">92</text>
<text x="404.6" y="288.4">GF</text>
</g>
<text font-size="3.4" x="405.1" y="276.9">A3</text>
<g font-size="3.2">
<text x="348.5" y="260.9">PW-GF-31-MOULD DRAWING</text>
<text x="405.5" y="282.4">1</text>
</g>
<g font-size="3">
<text x="359.3" y="172.9">Arihant Esta, 2g2, 2</text>
<text x="388.8" y="172.9">floor,</text>
<text x="359.3" y="176.2">No.370, Church Road, Mogappair East,</text>
<text x="359.3" y="179.5">Chennai-600037.</text>
<text x="359.3" y="182.8">Tel:+91- 98400 - 41400 / 90802 - 22066</text>
<text x="357.7" y="201.1">B167, 12th cross street, Jawahar Nagar,</text>
<text x="357.7" y="204.4">Palayamkottai, Tirunelveli-627007</text>
<text x="357.7" y="207.8">Cell No: +91 9865803764</text>
<text x="345.1" y="270.9">JOB NO. :</text>
<text x="360.7" y="271.1">ESP24075</text>
<text x="384.8" y="271.4">DRAWN BY:-</text>
<text x="404.8" y="271.4">AR</text>
<text x="345.1" y="276.8">ELEMENT NO. :</text>
<text x="367.7" y="276.8">PW-GF-31</text>
<text x="384.8" y="276.8">SHEET SIZE:-</text>
<text x="345.1" y="282.4">DWG. NO. :</text>
<text x="345.1" y="287.7">SCALE :</text>
<text x="359.7" y="287.7">As indicated</text>
<text x="361.9" y="282.4">PW-GF-31(M2)</text>
<text x="384.8" y="282.4">REV.NO:-</text>
<text x="384.8" y="288">LEVEL. :</text>
</g>
<g font-size="2.8">
<text x="91" y="78.2">1 : 25</text>
<text x="88.7" y="193.3">1 : 25</text>
<text x="79.2" y="273.7">ELEVATION</text>
<text x="104.1" y="273.7">SECTION</text>
</g>
<g font-size="2.5">
<text x="347.4" y="232">1</text>
<text x="353.6" y="232">26-05-25</text>
<text x="372" y="232">FOR APPROVAL</text>
<text x="345.9" y="238.6">Rev</text>
<text x="347.4" y="235.3">0</text>
<text x="353.6" y="235.3">21-04-25</text>
<text x="355.9" y="238.6">Date</text>
<text x="372" y="235.3">FOR APPROVAL</text>
<text x="375.3" y="238.6">Description</text>
<text x="398.2" y="238.6">Chkd</text>
<text x="406" y="238.6">Appd.</text>
<text x="366" y="245.4">REVISION SCHEDULE</text>
</g>
<g font-size="2.1">
<text x="399.5" y="232">PK</text>
<text x="407" y="232">PRC</text>
<text x="399.5" y="235.2">PK</text>
<text x="407" y="235.2">PRC</text>
</g>
<text font-size="2" x="385.7" y="172">nd</text>
</svg>
